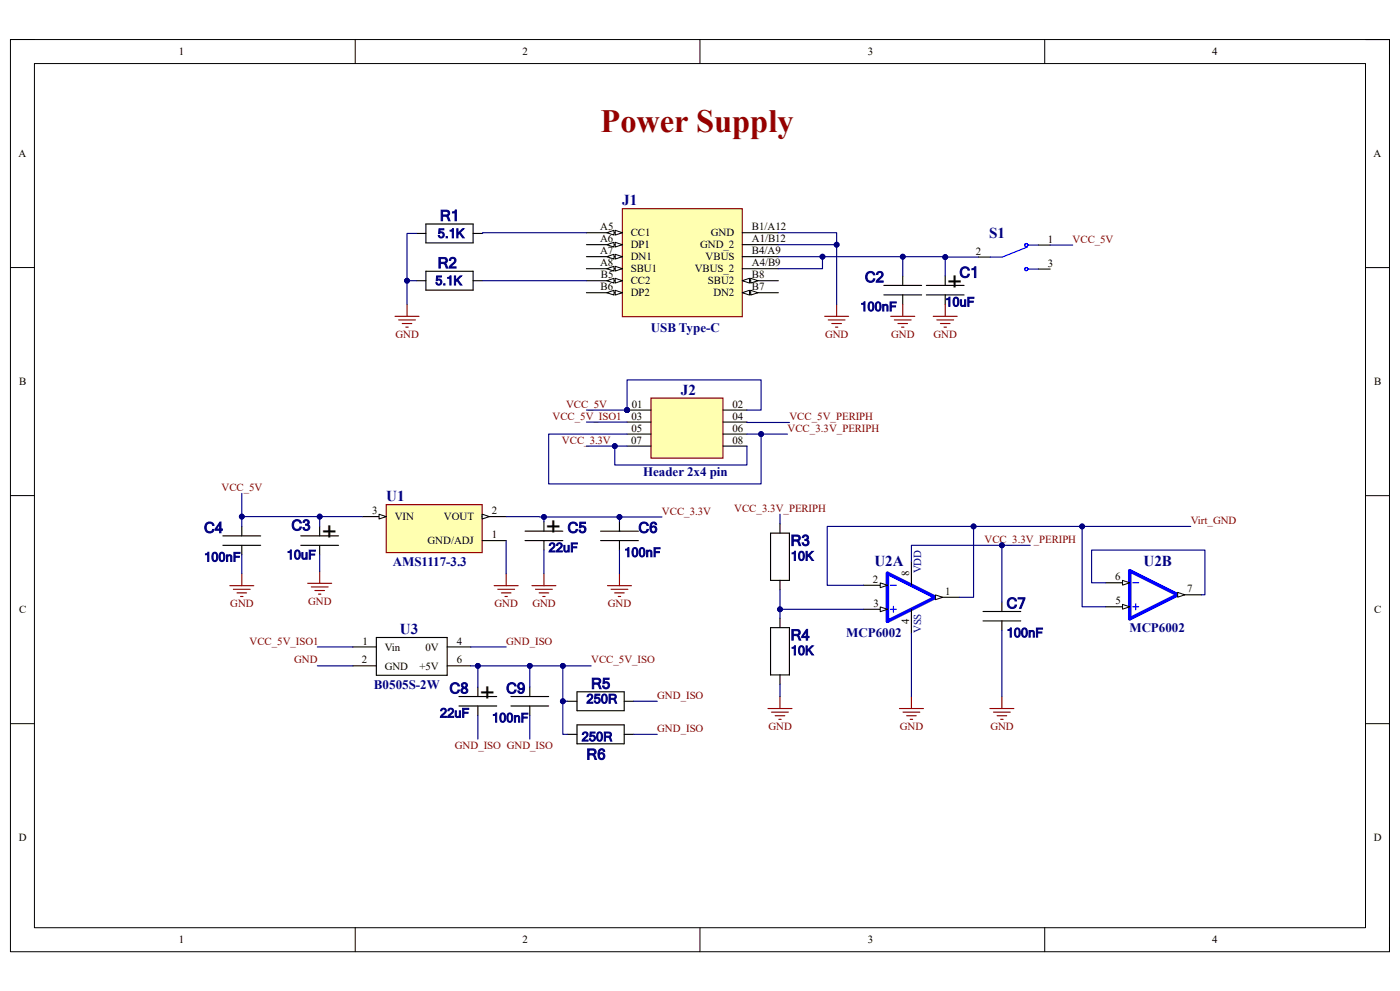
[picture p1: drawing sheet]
<svg xmlns="http://www.w3.org/2000/svg" width="420mm" height="297mm" viewBox="0 0 420 297" stroke-linecap="round" stroke-linejoin="round" font-family="sans-serif">
<path d="M3.1 11.9h413.7v273.3h-413.7z" fill="none" stroke="#000" stroke-width=".3"/>
<path d="M10.3 19h399.3v259h-399.3z" fill-rule="evenodd" fill="#fff"/>
<g fill="none" stroke="#000" stroke-width=".3">
<path d="M3.1 11.8h7.2M10.3 19h399.3v259h-399.3zM106.6 11.8v7.2M210 11.8v7.2M313.4 11.8v7.2M409.6 11.9h7.2v7.1M3.1 80.2h7.2M409.6 80.2h7.2M3.1 148.5h7.2M409.6 148.5h7.2M3.1 216.9h7.2M409.6 216.9h7.2"/>
<path d="M106.6 278v7.2M210 278v7.2M313.4 278v7.2M416.8 278v7.2"/>
</g>
<g fill="none" stroke="#000" stroke-width=".34">
<path d="M72.5 157.8v2.8M95.9 157.8v2.8M157.5 159.2h11.3M163.2 156.4v2.8M180.2 159.2h11.3M185.8 156.4v2.8M231.2 159.8h5.6v14.1h-5.6zM234 157v2.8M66.9 160.6h11.3M66.9 163.4h11.3M72.5 163.4v2.9M90.2 160.6h11.4"/>
<path d="M90.2 163.4h11.4M95.9 163.4v2.9M157.5 162h11.3M163.2 162v2.9M180.2 162h11.3M185.8 162v2.9M234 173.9v2.9M105.8 199.6h7.1M105.8 193.9h7.1M112.9 191.1h21.2v11.3h-21.2zM134.1 199.6h7.1M134.1 193.9h7.1"/>
<path d="M231.2 188.1h5.6v14.2h-5.6zM234 185.3v2.8M294.9 186.1h11.3M294.9 183.3h11.3M300.6 180.4v2.9M300.6 186.1v2.8M234 202.3v2.8"/>
</g>
<g fill="none" stroke="#800000" stroke-width=".34">
<path d="M68.9 175.5h7.2M70 176.6h5.1M71.1 177.7h2.9M72.2 178.8h.7M72.5 171.9v3.6M92.3 174.8h7.2M93.4 175.9h5M94.5 177h2.8M95.5 178.1h.8M95.9 171.2v3.6M148.3 175.5h7.1M149.3 176.6h5.1"/>
<path d="M150.4 177.7h2.9M151.5 178.8h.7M151.8 171.9v3.6M159.6 175.5h7.2M160.7 176.6h5M161.7 177.7h2.9M162.8 178.8h.7M163.2 171.9v3.6M182.2 175.5h7.2M183.3 176.6h5.1M184.4 177.7h2.9M185.5 178.8h.7"/>
<path d="M185.8 171.9v3.6M230.4 212.4h7.2M231.5 213.4h5M232.5 214.5h2.9M233.6 215.6h.7M234 208.8v3.6M297 212.4h7.2M298 213.4h5.1M299.1 214.5h2.9M300.2 215.6h.7M300.6 208.8v3.6"/>
</g>
<path d="M115.9 151.2h28.7v14.4h-28.7z" fill-rule="evenodd" fill="#ffffb0"/>
<path d="M115.9 151.2h28.7v14.4h-28.7z" fill="none" stroke="#800000" stroke-width=".34"/>
<path d="M108.7 154.8h7.2" fill="none" stroke="#000" stroke-width=".34"/>
<path d="M113.7 154.1l2.2 .7-2.2 .7z" fill="#f8fcff"/>
<path d="M113.7 154.1l2.2 .7-2.2 .7z" fill="none" stroke="#000" stroke-width=".3"/>
<path d="M144.6 154.8h7.2" fill="none" stroke="#000" stroke-width=".34"/>
<path d="M144.6 154.1l2.2 .7-2.2 .7z" fill="#f8fcff"/>
<path d="M144.6 154.1l2.2 .7-2.2 .7z" fill="none" stroke="#000" stroke-width=".3"/>
<path d="M144.6 162h7.2M331.7 174.7h7.2" fill="none" stroke="#000" stroke-width=".34"/>
<path d="M338.9 171.1l14.4 7.2-14.4 7.2z" fill="none" stroke="#00f" stroke-width="1.1"/>
<path d="M339.8 174.7h1.8M339.8 181.9h1.8M340.7 181v1.8" fill="none" stroke="#00f" stroke-width=".34"/>
<path d="M336.8 173.9l2.1 .8-2.1 .7z" fill="#f8fcff"/>
<path d="M336.8 173.9l2.1 .8-2.1 .7z" fill="none" stroke="#000" stroke-width=".3"/>
<path d="M331.7 181.9h7.2" fill="none" stroke="#000" stroke-width=".34"/>
<path d="M336.8 181.1l2.1 .8-2.1 .7z" fill="#f8fcff"/>
<path d="M336.8 181.1l2.1 .8-2.1 .7z" fill="none" stroke="#000" stroke-width=".3"/>
<path d="M353.3 178.3h7.2" fill="none" stroke="#000" stroke-width=".34"/>
<path d="M353.3 177.5l2.2 .8-2.2 .7z" fill="#f8fcff"/>
<path d="M353.3 177.5l2.2 .8-2.2 .7z" fill="none" stroke="#000" stroke-width=".3"/>
<path d="M266.2 171.8l14.4 7.2-14.4 7.2z" fill="none" stroke="#00f" stroke-width="1.1"/>
<path d="M267.1 175.4h1.8M267.1 182.6h1.8M268 181.7v1.8" fill="none" stroke="#00f" stroke-width=".34"/>
<path d="M259 175.4h7.2" fill="none" stroke="#000" stroke-width=".34"/>
<path d="M264.1 174.7l2.1 .7-2.1 .7z" fill="#f8fcff"/>
<path d="M264.1 174.7l2.1 .7-2.1 .7z" fill="none" stroke="#000" stroke-width=".3"/>
<path d="M259 182.6h7.2" fill="none" stroke="#000" stroke-width=".34"/>
<path d="M264.1 181.9l2.1 .7-2.1 .7z" fill="#f8fcff"/>
<path d="M264.1 181.9l2.1 .7-2.1 .7z" fill="none" stroke="#000" stroke-width=".3"/>
<path d="M273.4 168.2v7.2M280.6 179h7.2" fill="none" stroke="#000" stroke-width=".34"/>
<path d="M280.6 178.3l2.2 .7-2.2 .7z" fill="#f8fcff"/>
<path d="M280.6 178.3l2.2 .7-2.2 .7z" fill="none" stroke="#000" stroke-width=".3"/>
<path d="M273.4 182.6v7.2" fill="none" stroke="#000" stroke-width=".34"/>
<path d="M269.8 212.4h7.2M270.9 213.4h5M272 214.5h2.9M273.1 215.6h.7M273.4 208.8v3.6" fill="none" stroke="#800000" stroke-width=".34"/>
<path d="M186.7 62.5h36v32.4h-36z" fill-rule="evenodd" fill="#ffffb0"/>
<path d="M186.7 62.5h36v32.4h-36z" fill="none" stroke="#800000" stroke-width=".34"/>
<path d="M175.9 69.7h10.8" fill="none" stroke="#000" stroke-width=".34"/>
<path d="M184.6 69l2.1 .7-2.1 .8z" fill="#f8fcff"/>
<path d="M184.6 69l2.1 .7-2.1 .8z" fill="none" stroke="#000" stroke-width=".3"/>
<path d="M182 69.7l2.2-.7v1.5z" fill="#f8fcff"/>
<path d="M182 69.7l2.2-.7v1.5z" fill="none" stroke="#000" stroke-width=".3"/>
<path d="M175.9 73.3h10.8M222.7 69.7h10.8" fill="none" stroke="#000" stroke-width=".34"/>
<path d="M184.6 72.6l2.1 .7-2.1 .8z" fill="#f8fcff"/>
<path d="M184.6 72.6l2.1 .7-2.1 .8z" fill="none" stroke="#000" stroke-width=".3"/>
<path d="M182 73.3l2.2-.7v1.5z" fill="#f8fcff"/>
<path d="M182 73.3l2.2-.7v1.5z" fill="none" stroke="#000" stroke-width=".3"/>
<path d="M175.9 76.9h10.8M222.7 73.3h10.8" fill="none" stroke="#000" stroke-width=".34"/>
<path d="M184.6 76.2l2.1 .7-2.1 .7z" fill="#f8fcff"/>
<path d="M184.6 76.2l2.1 .7-2.1 .7z" fill="none" stroke="#000" stroke-width=".3"/>
<path d="M182 76.9l2.2-.7v1.4z" fill="#f8fcff"/>
<path d="M182 76.9l2.2-.7v1.4z" fill="none" stroke="#000" stroke-width=".3"/>
<path d="M222.7 76.9h10.8M175.9 80.5h10.8" fill="none" stroke="#000" stroke-width=".34"/>
<path d="M184.6 79.8l2.1 .7-2.1 .7z" fill="#f8fcff"/>
<path d="M184.6 79.8l2.1 .7-2.1 .7z" fill="none" stroke="#000" stroke-width=".3"/>
<path d="M182 80.5l2.2-.7v1.4z" fill="#f8fcff"/>
<path d="M182 80.5l2.2-.7v1.4z" fill="none" stroke="#000" stroke-width=".3"/>
<path d="M175.9 84.1h10.8M222.7 80.5h10.8" fill="none" stroke="#000" stroke-width=".34"/>
<path d="M184.6 83.4l2.1 .7-2.1 .7z" fill="#f8fcff"/>
<path d="M184.6 83.4l2.1 .7-2.1 .7z" fill="none" stroke="#000" stroke-width=".3"/>
<path d="M182 84.1l2.2-.7v1.4z" fill="#f8fcff"/>
<path d="M182 84.1l2.2-.7v1.4z" fill="none" stroke="#000" stroke-width=".3"/>
<path d="M222.7 84.1h10.8" fill="none" stroke="#000" stroke-width=".34"/>
<path d="M222.7 84.1l2.1-.7v1.4z" fill="#f8fcff"/>
<path d="M222.7 84.1l2.1-.7v1.4z" fill="none" stroke="#000" stroke-width=".3"/>
<path d="M225.2 83.4l2.2 .7-2.2 .7z" fill="#f8fcff"/>
<path d="M225.2 83.4l2.2 .7-2.2 .7z" fill="none" stroke="#000" stroke-width=".3"/>
<path d="M175.9 87.7h10.8" fill="none" stroke="#000" stroke-width=".34"/>
<path d="M184.6 87l2.1 .7-2.1 .7z" fill="#f8fcff"/>
<path d="M184.6 87l2.1 .7-2.1 .7z" fill="none" stroke="#000" stroke-width=".3"/>
<path d="M182 87.7l2.2-.7v1.4z" fill="#f8fcff"/>
<path d="M182 87.7l2.2-.7v1.4z" fill="none" stroke="#000" stroke-width=".3"/>
<path d="M222.7 87.7h10.8" fill="none" stroke="#000" stroke-width=".34"/>
<path d="M222.7 87.7l2.1-.7v1.4z" fill="#f8fcff"/>
<path d="M222.7 87.7l2.1-.7v1.4z" fill="none" stroke="#000" stroke-width=".3"/>
<path d="M225.2 87l2.2 .7-2.2 .7z" fill="#f8fcff"/>
<path d="M225.2 87l2.2 .7-2.2 .7z" fill="none" stroke="#000" stroke-width=".3"/>
<g fill="none" stroke="#000" stroke-width=".34">
<path d="M124.9 70h2.9M127.8 67.1h14.1v5.7h-14.1zM141.9 70h2.9M124.9 84.1h2.9M127.8 81.3h14.1v5.7h-14.1zM141.9 84.1h2.9M265.1 88.4h11.4M265.1 85.5h11.4M270.8 82.7v2.8M270.8 88.4v2.8M277.9 88.4h11.3M277.9 85.5h11.3"/>
<path d="M283.6 82.7v2.8M283.6 88.4v2.8"/>
</g>
<g fill="none" stroke="#800000" stroke-width=".34">
<path d="M118.5 94.8h7.2M119.6 95.9h5M120.7 97h2.8M121.7 98h.8M122.1 91.2v3.6M247.4 94.8h7.2M248.5 95.9h5M249.5 97h2.9M250.6 98h.7M251 91.2v3.6M267.2 94.8h7.2M268.3 95.9h5"/>
<path d="M269.4 97h2.9M270.5 98h.7M270.8 91.2v3.6M280 94.8h7.2M281 95.9h5.1M282.1 97h2.9M283.2 98h.7M283.6 91.2v3.6"/>
</g>
<circle cx="188.1" cy="122.9" r=".72" fill="#000080"/>
<circle cx="188.1" cy="122.9" r=".72" fill="none" stroke="#000080" stroke-width=".3"/>
<path d="M195.3 119.3h21.6v18h-21.6z" fill-rule="evenodd" fill="#ffffb0"/>
<path d="M195.3 119.3h21.6v18h-21.6z" fill="none" stroke="#800000" stroke-width=".34"/>
<path d="M188.1 122.9h7.2" fill="none" stroke="#000" stroke-width=".34"/>
<circle cx="188.1" cy="122.9" r=".72" fill="#000080"/>
<circle cx="188.1" cy="122.9" r=".72" fill="none" stroke="#000080" stroke-width=".3"/>
<g fill="none" stroke="#000" stroke-width=".34">
<path d="M293.5 77h3.6M311.5 73.4h3.6M311.5 80.6h3.6M188.1 126.5h7.2M188.1 130.1h7.2M188.1 133.7h7.2M216.9 126.5h7.2M216.9 130.1h7.2M216.9 133.7h7.2M216.9 122.9h7.2M137.7 208.8h11.3M137.7 211.6h11.3"/>
<path d="M143.4 205.9v2.9M143.4 211.6v2.8M153.3 208.8h11.3M153.3 211.6h11.3M158.9 205.9v2.9M158.9 211.6v2.8M170.3 210.2h2.8M173.1 207.3h14.2v5.7h-14.2zM173.1 217.3h14.2v5.6h-14.2zM187.3 210.2h2.8M170.3 220.1h2.8M187.3 220.1h2.8"/>
</g>
<g fill="none" stroke="#00f" stroke-width=".34">
<path d="M308.2 74l-7.5 3h-3.6M308.4 73.4h3.1M308.4 80.6h3.1"/>
<circle cx="307.9" cy="73.4" r=".47"/>
<circle cx="307.9" cy="80.6" r=".47"/>
</g>
<path d="M108.7 154.8h-12.8v3M141.2 193.9h10.6" fill="none" stroke="#000080" stroke-width=".34"/>
<circle cx="95.9" cy="154.8" r=".72" fill="#000080"/>
<circle cx="95.9" cy="154.8" r=".72" fill="none" stroke="#000080" stroke-width=".3"/>
<path d="M151.8 154.8l46.8 .1M95.9 166.3v4.9" fill="none" stroke="#000080" stroke-width=".34"/>
<circle cx="163.2" cy="154.9" r=".72" fill="#000080"/>
<circle cx="163.2" cy="154.9" r=".72" fill="none" stroke="#000080" stroke-width=".3"/>
<circle cx="185.8" cy="154.9" r=".72" fill="#000080"/>
<circle cx="185.8" cy="154.9" r=".72" fill="none" stroke="#000080" stroke-width=".3"/>
<path d="M185.8 154.9v1.5" fill="none" stroke="#000080" stroke-width=".34"/>
<circle cx="185.8" cy="154.9" r=".72" fill="#000080"/>
<circle cx="185.8" cy="154.9" r=".72" fill="none" stroke="#000080" stroke-width=".3"/>
<path d="M163.2 154.9v1.5M151.8 162v9.9" fill="none" stroke="#000080" stroke-width=".34"/>
<circle cx="163.2" cy="154.9" r=".72" fill="#000080"/>
<circle cx="163.2" cy="154.9" r=".72" fill="none" stroke="#000080" stroke-width=".3"/>
<path d="M234 154.1v2.9M292.1 157.8v21.2h-4.3M72.5 166.3v5.6M163.2 164.9v7M185.8 164.9v7M300.6 188.9v19.9" fill="none" stroke="#000080" stroke-width=".34"/>
<circle cx="292.1" cy="157.8" r=".72" fill="#000080"/>
<circle cx="292.1" cy="157.8" r=".72" fill="none" stroke="#000080" stroke-width=".3"/>
<path d="M324.6 157.8v24.1h7.1M331.7 174.7h-4.2v-9.8h34v13.4h-1" fill="none" stroke="#000080" stroke-width=".34"/>
<circle cx="324.6" cy="157.8" r=".72" fill="#000080"/>
<circle cx="324.6" cy="157.8" r=".72" fill="none" stroke="#000080" stroke-width=".3"/>
<path d="M72.5 154.8h23.4M234 205.1v3.7" fill="none" stroke="#000080" stroke-width=".34"/>
<circle cx="72.5" cy="154.8" r=".72" fill="#000080"/>
<circle cx="72.5" cy="154.8" r=".72" fill="none" stroke="#000080" stroke-width=".3"/>
<circle cx="95.9" cy="154.8" r=".72" fill="#000080"/>
<circle cx="95.9" cy="154.8" r=".72" fill="none" stroke="#000080" stroke-width=".3"/>
<path d="M72.5 147.9v9.9" fill="none" stroke="#000080" stroke-width=".34"/>
<circle cx="72.5" cy="154.8" r=".72" fill="#000080"/>
<circle cx="72.5" cy="154.8" r=".72" fill="none" stroke="#000080" stroke-width=".3"/>
<path d="M300.6 163.4h-27.2v4.8" fill="none" stroke="#000080" stroke-width=".34"/>
<circle cx="300.6" cy="163.4" r=".72" fill="#000080"/>
<circle cx="300.6" cy="163.4" r=".72" fill="none" stroke="#000080" stroke-width=".3"/>
<path d="M234 182.6h25" fill="none" stroke="#000080" stroke-width=".34"/>
<circle cx="234" cy="182.6" r=".72" fill="#000080"/>
<circle cx="234" cy="182.6" r=".72" fill="none" stroke="#000080" stroke-width=".3"/>
<path d="M234 176.8v8.5" fill="none" stroke="#000080" stroke-width=".34"/>
<circle cx="234" cy="182.6" r=".72" fill="#000080"/>
<circle cx="234" cy="182.6" r=".72" fill="none" stroke="#000080" stroke-width=".3"/>
<path d="M357.2 157.8h-109v17.6h10.8" fill="none" stroke="#000080" stroke-width=".34"/>
<circle cx="292.1" cy="157.8" r=".72" fill="#000080"/>
<circle cx="292.1" cy="157.8" r=".72" fill="none" stroke="#000080" stroke-width=".3"/>
<circle cx="324.6" cy="157.8" r=".72" fill="#000080"/>
<circle cx="324.6" cy="157.8" r=".72" fill="none" stroke="#000080" stroke-width=".3"/>
<path d="M309.1 163.4h-8.5v17" fill="none" stroke="#000080" stroke-width=".34"/>
<circle cx="300.6" cy="163.4" r=".72" fill="#000080"/>
<circle cx="300.6" cy="163.4" r=".72" fill="none" stroke="#000080" stroke-width=".3"/>
<path d="M283.6 77h9.9M273.4 189.8v19" fill="none" stroke="#000080" stroke-width=".34"/>
<circle cx="283.6" cy="77" r=".72" fill="#000080"/>
<circle cx="283.6" cy="77" r=".72" fill="none" stroke="#000080" stroke-width=".3"/>
<path d="M246.7 76.9v3.6h-13.2" fill="none" stroke="#000080" stroke-width=".34"/>
<circle cx="246.7" cy="76.9" r=".72" fill="#000080"/>
<circle cx="246.7" cy="76.9" r=".72" fill="none" stroke="#000080" stroke-width=".3"/>
<path d="M233.5 76.9h50.1v5.8" fill="none" stroke="#000080" stroke-width=".34"/>
<circle cx="283.6" cy="77" r=".72" fill="#000080"/>
<circle cx="283.6" cy="77" r=".72" fill="none" stroke="#000080" stroke-width=".3"/>
<circle cx="270.8" cy="76.9" r=".72" fill="#000080"/>
<circle cx="270.8" cy="76.9" r=".72" fill="none" stroke="#000080" stroke-width=".3"/>
<circle cx="246.7" cy="76.9" r=".72" fill="#000080"/>
<circle cx="246.7" cy="76.9" r=".72" fill="none" stroke="#000080" stroke-width=".3"/>
<path d="M233.5 73.3h17.5v17.9" fill="none" stroke="#000080" stroke-width=".34"/>
<circle cx="251" cy="73.3" r=".72" fill="#000080"/>
<circle cx="251" cy="73.3" r=".72" fill="none" stroke="#000080" stroke-width=".3"/>
<path d="M233.5 69.7h17.5v3.6" fill="none" stroke="#000080" stroke-width=".34"/>
<circle cx="251" cy="73.3" r=".72" fill="#000080"/>
<circle cx="251" cy="73.3" r=".72" fill="none" stroke="#000080" stroke-width=".3"/>
<path d="M122.1 84.1v7.1" fill="none" stroke="#000080" stroke-width=".34"/>
<circle cx="122.1" cy="84.1" r=".72" fill="#000080"/>
<circle cx="122.1" cy="84.1" r=".72" fill="none" stroke="#000080" stroke-width=".3"/>
<path d="M175.9 122.9h12.2" fill="none" stroke="#000080" stroke-width=".34"/>
<circle cx="188.1" cy="122.9" r=".72" fill="#000080"/>
<circle cx="188.1" cy="122.9" r=".72" fill="none" stroke="#000080" stroke-width=".3"/>
<path d="M224.1 126.5l12.7 .1M224.1 130.1h12.2" fill="none" stroke="#000080" stroke-width=".34"/>
<circle cx="228.3" cy="130.1" r=".72" fill="#000080"/>
<circle cx="228.3" cy="130.1" r=".72" fill="none" stroke="#000080" stroke-width=".3"/>
<path d="M270.8 76.9v5.8M315.1 73.4h6.7M95.2 193.9h10.6M95.2 199.6h10.6M190.1 210.2h7.1M190.1 220.1h7.1" fill="none" stroke="#000080" stroke-width=".34"/>
<circle cx="270.8" cy="76.9" r=".72" fill="#000080"/>
<circle cx="270.8" cy="76.9" r=".72" fill="none" stroke="#000080" stroke-width=".3"/>
<path d="M124.9 70h-2.8v14.1h2.8M144.8 84.1h31.1" fill="none" stroke="#000080" stroke-width=".34"/>
<circle cx="122.1" cy="84.1" r=".72" fill="#000080"/>
<circle cx="122.1" cy="84.1" r=".72" fill="none" stroke="#000080" stroke-width=".3"/>
<path d="M175.9 69.7h-31.1v.3M170.3 210.2h-1.5v9.9h1.5" fill="none" stroke="#000080" stroke-width=".34"/>
<circle cx="168.8" cy="210.2" r=".72" fill="#000080"/>
<circle cx="168.8" cy="210.2" r=".72" fill="none" stroke="#000080" stroke-width=".3"/>
<path d="M141.2 199.6h36.1" fill="none" stroke="#000080" stroke-width=".34"/>
<circle cx="168.8" cy="199.6" r=".72" fill="#000080"/>
<circle cx="168.8" cy="199.6" r=".72" fill="none" stroke="#000080" stroke-width=".3"/>
<circle cx="158.9" cy="199.6" r=".72" fill="#000080"/>
<circle cx="158.9" cy="199.6" r=".72" fill="none" stroke="#000080" stroke-width=".3"/>
<circle cx="143.4" cy="199.6" r=".72" fill="#000080"/>
<circle cx="143.4" cy="199.6" r=".72" fill="none" stroke="#000080" stroke-width=".3"/>
<path d="M168.8 199.6v10.6" fill="none" stroke="#000080" stroke-width=".34"/>
<circle cx="168.8" cy="210.2" r=".72" fill="#000080"/>
<circle cx="168.8" cy="210.2" r=".72" fill="none" stroke="#000080" stroke-width=".3"/>
<circle cx="168.8" cy="199.6" r=".72" fill="#000080"/>
<circle cx="168.8" cy="199.6" r=".72" fill="none" stroke="#000080" stroke-width=".3"/>
<path d="M143.4 199.6v6.3" fill="none" stroke="#000080" stroke-width=".34"/>
<circle cx="143.4" cy="199.6" r=".72" fill="#000080"/>
<circle cx="143.4" cy="199.6" r=".72" fill="none" stroke="#000080" stroke-width=".3"/>
<path d="M158.9 199.6v6.3M143.4 214.4v7.1M158.9 214.4v7.1" fill="none" stroke="#000080" stroke-width=".34"/>
<circle cx="158.9" cy="199.6" r=".72" fill="#000080"/>
<circle cx="158.9" cy="199.6" r=".72" fill="none" stroke="#000080" stroke-width=".3"/>
<path d="M188.1 130.1h-23.5v14.9h63.7v-14.9" fill="none" stroke="#000080" stroke-width=".34"/>
<circle cx="228.3" cy="130.1" r=".72" fill="#000080"/>
<circle cx="228.3" cy="130.1" r=".72" fill="none" stroke="#000080" stroke-width=".3"/>
<path d="M175.9 133.7h12.2" fill="none" stroke="#000080" stroke-width=".34"/>
<circle cx="184.4" cy="133.7" r=".72" fill="#000080"/>
<circle cx="184.4" cy="133.7" r=".72" fill="none" stroke="#000080" stroke-width=".3"/>
<path d="M184.4 133.7v5.7h39.7v-5.7" fill="none" stroke="#000080" stroke-width=".34"/>
<circle cx="184.4" cy="133.7" r=".72" fill="#000080"/>
<circle cx="184.4" cy="133.7" r=".72" fill="none" stroke="#000080" stroke-width=".3"/>
<path d="M175.9 126.5h12.2M188.1 122.9v-9h40.2v9h-4.2" fill="none" stroke="#000080" stroke-width=".34"/>
<circle cx="188.1" cy="122.9" r=".72" fill="#000080"/>
<circle cx="188.1" cy="122.9" r=".72" fill="none" stroke="#000080" stroke-width=".3"/>
<text font-size="9.7" fill="#980000" x="180.2" y="39.5">Power Supply</text>
<g font-size="7.6">
<text x="283.8" y="82" transform="rotate(90 283.8 82)">+</text>
<text x="163.4" y="155.7" transform="rotate(90 163.4 155.7)">+</text>
<text x="96.1" y="157.1" transform="rotate(90 96.1 157.1)">+</text>
<text x="143.5" y="205.2" transform="rotate(90 143.5 205.2)">+</text>
</g>
<g font-size="4.5" fill="#000080">
<text x="186.7" y="61.6">J1</text>
<text x="296.7" y="71.4">S1</text>
<text x="204.3" y="118.5">J2</text>
<text x="115.9" y="150.2">U1</text>
<text x="262.3" y="169.5">U2A</text>
<text x="343" y="169.5">U2B</text>
<text x="120" y="190.1">U3</text>
</g>
<g font-size="4.4" fill="#000080">
<text x="132" y="66.2">R1</text>
<text x="131.3" y="80.3">R2</text>
<text x="287.8" y="83.2">C1</text>
<text x="259.5" y="84.6">C2</text>
<text x="61.2" y="159.7">C4</text>
<text x="87.4" y="159">C3</text>
<text x="170.3" y="159.7">C5</text>
<text x="191.5" y="159.7">C6</text>
<text x="237.2" y="163.5">R3</text>
<text x="302" y="182.3">C7</text>
<text x="237.2" y="191.9">R4</text>
<text x="134.8" y="207.8">C8</text>
<text x="151.8" y="207.8">C9</text>
<text x="177.3" y="206.4">R5</text>
<text x="175.9" y="227.6">R6</text>
</g>
<g font-size="3.9" fill="#000080">
<text x="195.2" y="99.4">USB Type-C</text>
<text x="192.9" y="142.7">Header 2x4 pin</text>
<text x="117.9" y="169.7">AMS1117-3.3</text>
<text x="253.8" y="190.9">MCP6002</text>
<text x="338.8" y="189.5">MCP6002</text>
<text x="112.2" y="206.5">B0505S-2W</text>
</g>
<g font-size="3.8" fill="#000080">
<text x="131.3" y="71.3">5.1K</text>
<text x="130.6" y="85.4">5.1K</text>
<text x="258.1" y="93.2">100nF</text>
<text x="283.5" y="91.8">10uF</text>
<text x="86" y="167.6">10uF</text>
<text x="164.6" y="165.4">22uF</text>
<text x="187.2" y="166.9">100nF</text>
<text x="237.2" y="168">10K</text>
<text x="61.2" y="168.3">100nF</text>
<text x="302" y="191">100nF</text>
<text x="237.2" y="196.3">10K</text>
<text x="132" y="215">22uF</text>
<text x="175.9" y="210.8">250R</text>
<text x="147.6" y="216.5">100nF</text>
<text x="174.5" y="222.1">250R</text>
</g>
<g font-size="3.3">
<text x="53.6" y="16.5">1</text>
<text x="156.8" y="16.5">2</text>
<text x="260.3" y="16.5">3</text>
<text x="363.6" y="16.5">4</text>
<text x="5.6" y="47.1">A</text>
<text x="412.1" y="47.1">A</text>
<text x="180.1" y="69">A5</text>
<text x="189.2" y="70.8">CC1</text>
<text x="213.2" y="70.8">GND</text>
<text x="225.6" y="69">B1/A12</text>
<text x="180" y="72.6">A6</text>
<text x="180" y="76.2">A7</text>
<text x="189.2" y="74.4">DP1</text>
<text x="210" y="74.4">GND_2</text>
<text x="225.6" y="72.6">A1/B12</text>
<text x="225.6" y="76.2">B4/A9</text>
<text x="292.7" y="76.3">2</text>
<text x="314.3" y="72.7">1</text>
<text x="180" y="79.8">A8</text>
<text x="180.3" y="83.4">B5</text>
<text x="189.2" y="78">DN1</text>
<text x="189.2" y="81.6">SBU1</text>
<text x="208.4" y="81.6">VBUS_2</text>
<text x="211.7" y="78">VBUS</text>
<text x="225.6" y="79.8">A4/B9</text>
<text x="225.6" y="83.4">B8</text>
<text x="314.3" y="79.9">3</text>
<text x="180.2" y="87">B6</text>
<text x="189.2" y="85.2">CC2</text>
<text x="189.2" y="88.8">DP2</text>
<text x="212.3" y="85.2">SBU2</text>
<text x="214" y="88.8">DN2</text>
<text x="225.6" y="87">B7</text>
<text x="5.7" y="115.4">B</text>
<text x="412.2" y="115.4">B</text>
<text x="189.4" y="125.8">03</text>
<text x="189.6" y="122.2">01</text>
<text x="219.8" y="122.2">02</text>
<text x="219.8" y="125.8">04</text>
<text x="189.4" y="129.4">05</text>
<text x="219.8" y="129.4">06</text>
<text x="189.3" y="133">07</text>
<text x="219.8" y="133">08</text>
<text x="111.6" y="154.1">3</text>
<text x="118.4" y="155.9">VIN</text>
<text x="133.2" y="155.9">VOUT</text>
<text x="147.5" y="154.1">2</text>
<text x="147.5" y="161.3">1</text>
<text x="128.3" y="163.1">GND/ADJ</text>
<text x="272.7" y="172.5" transform="rotate(-90 272.7 172.5)">8</text>
<text x="334.5" y="173.9">6</text>
<text x="261.8" y="174.7">2</text>
<text x="283.5" y="178.3">1</text>
<text x="356.2" y="177.5">7</text>
<text x="5.7" y="183.8">C</text>
<text x="262" y="181.9">3</text>
<text x="334.6" y="181.1">5</text>
<text x="412.2" y="183.8">C</text>
<text x="272.7" y="187" transform="rotate(-90 272.7 187)">4</text>
<text x="108.8" y="193.2">1</text>
<text x="115.4" y="195">Vin</text>
<text x="127.7" y="195">0V</text>
<text x="137" y="193.2">4</text>
<text x="108.5" y="198.8">2</text>
<text x="115.4" y="200.7">GND</text>
<text x="125.9" y="200.7">+5V</text>
<text x="137" y="198.8">6</text>
<text x="5.6" y="252.1">D</text>
<text x="412.1" y="252.1">D</text>
<text x="53.6" y="282.7">1</text>
<text x="156.8" y="282.7">2</text>
<text x="260.3" y="282.7">3</text>
<text x="363.6" y="282.7">4</text>
</g>
<g font-size="3.3" fill="#800000">
<text x="321.8" y="72.7">VCC_5V</text>
<text x="118.7" y="101.3">GND</text>
<text x="247.5" y="101.3">GND</text>
<text x="267.3" y="101.3">GND</text>
<text x="280.1" y="101.3">GND</text>
<text x="165.7" y="125.8">VCC_5V_ISO1</text>
<text x="169.8" y="122.2">VCC_5V</text>
<text x="236.8" y="125.9">VCC_5V_PERIPH</text>
<text x="236.3" y="129.4">VCC_3.3V_PERIPH</text>
<text x="168.6" y="133">VCC_3.3V</text>
<text x="66.4" y="147.2">VCC_5V</text>
<text x="198.6" y="154.2">VCC_3.3V</text>
<text x="220.3" y="153.4">VCC_3.3V_PERIPH</text>
<text x="357.2" y="157.1">Virt_GND</text>
<text x="295.3" y="162.7">VCC_3.3V_PERIPH</text>
<text x="69.1" y="182">GND</text>
<text x="92.5" y="181.3">GND</text>
<text x="148.4" y="182">GND</text>
<text x="159.7" y="182">GND</text>
<text x="182.4" y="182">GND</text>
<text x="74.8" y="193.2">VCC_5V_ISO1</text>
<text x="151.8" y="193.2">GND_ISO</text>
<text x="88.3" y="198.8">GND</text>
<text x="177.3" y="198.8">VCC_5V_ISO</text>
<text x="197.1" y="209.5">GND_ISO</text>
<text x="197.1" y="219.4">GND_ISO</text>
<text x="230.5" y="218.8">GND</text>
<text x="270" y="218.8">GND</text>
<text x="297.1" y="218.8">GND</text>
<text x="136.4" y="224.4">GND_ISO GND_ISO</text>
</g>
<g font-size="3.3" fill="#000080">
<text x="276.3" y="171.8" transform="rotate(-90 276.3 171.8)">VDD</text>
<text x="276.3" y="189.8" transform="rotate(-90 276.3 189.8)">VSS</text>
</g>
</svg>
